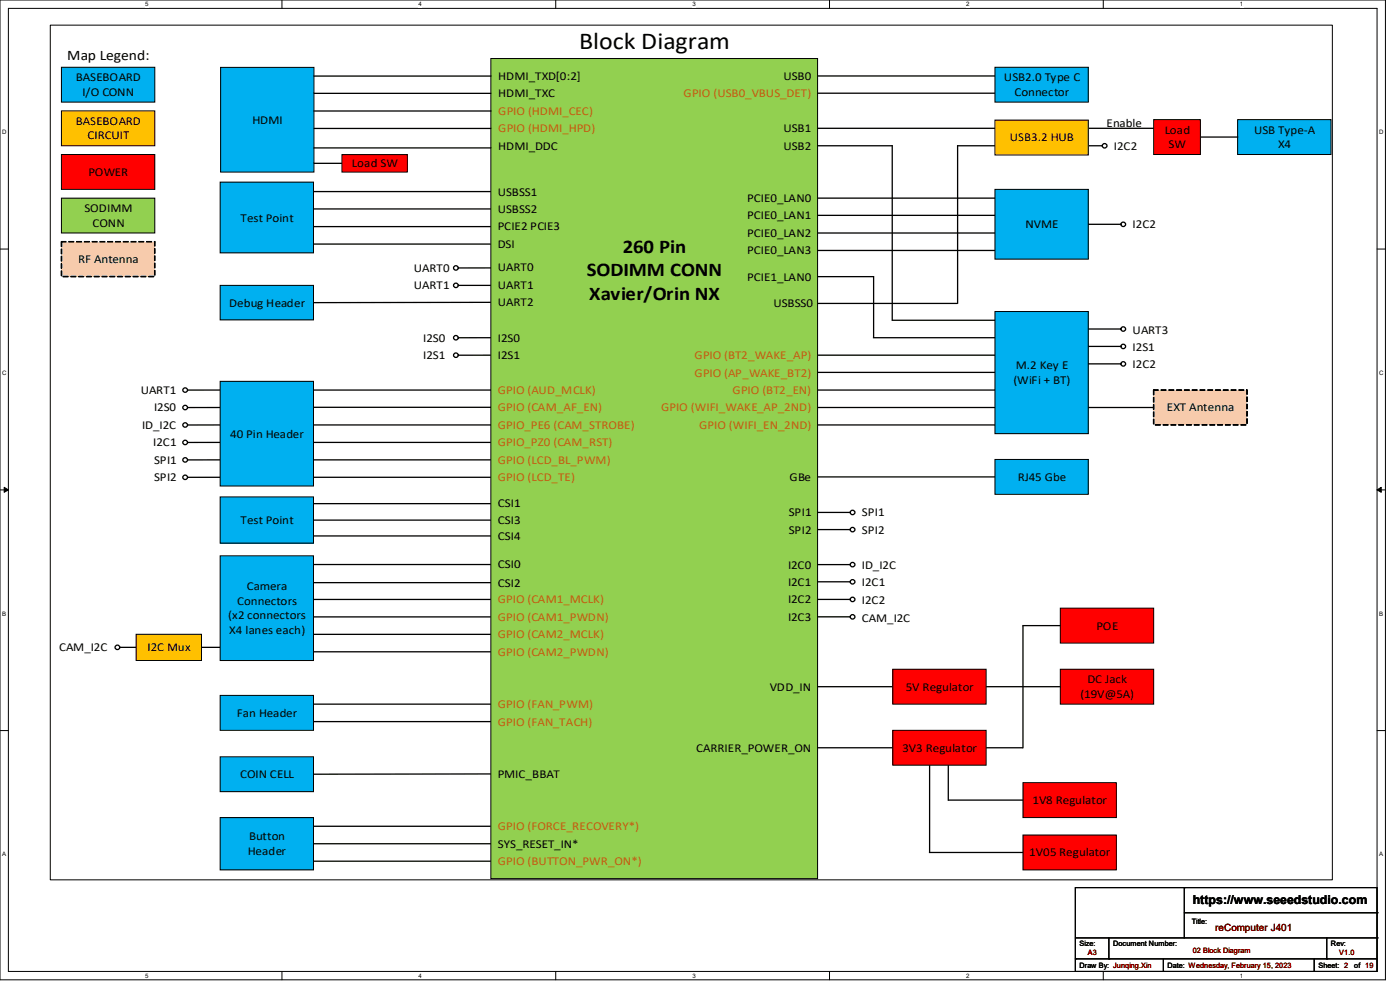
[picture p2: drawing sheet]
<svg xmlns="http://www.w3.org/2000/svg" width="297mm" height="210mm" viewBox="0 0 297 210" stroke-linecap="round" stroke-linejoin="round" font-family="sans-serif">
<path d="M0 0h293.9v207.9h-293.9zM1.8 1.8h290.3v204.3h-290.3z" fill="none" stroke="#000" stroke-width=".21"/>
<g fill="#fff">
<path d="M30.8 .2h.7v1.4h-.7z"/>
<path d="M30.8 206.2h.7v1.4h-.7z"/>
</g>
<path d="M59.8 0v1.8M59.8 206.1v1.8" fill="none" stroke="#000" stroke-width=".21"/>
<g fill="#fff">
<path d="M88.8 .2h.7v1.4h-.7z"/>
<path d="M88.8 206.2h.7v1.4h-.7z"/>
</g>
<path d="M117.9 0v1.8M117.9 206.1v1.8" fill="none" stroke="#000" stroke-width=".21"/>
<g fill="#fff">
<path d="M146.9 .2h.7v1.4h-.7z"/>
<path d="M146.9 206.2h.7v1.4h-.7z"/>
</g>
<path d="M176 0v1.8M176 206.1v1.8" fill="none" stroke="#000" stroke-width=".21"/>
<g fill="#fff">
<path d="M205 .2h.7v1.4h-.7z"/>
<path d="M205 206.2h.7v1.4h-.7z"/>
</g>
<path d="M234.1 0v1.8M234.1 206.1v1.8" fill="none" stroke="#000" stroke-width=".21"/>
<g fill="#fff">
<path d="M263.1 .2h.6v1.4h-.6z"/>
<path d="M263.1 206.2h.6v1.4h-.6z"/>
<path d="M.5 27.3h.9v1.4h-.9z"/>
<path d="M292.6 27.3h.9v1.4h-.9z"/>
<path d="M.5 78.4h.9v1.4h-.9z"/>
<path d="M292.6 78.4h.9v1.4h-.9z"/>
</g>
<path d="M0 52.8h1.8M292.1 52.8h1.8" fill="none" stroke="#000" stroke-width=".21"/>
<g fill="#fff">
<path d="M.5 129.5h.8v1.4h-.8z"/>
<path d="M292.6 129.5h.8v1.4h-.8z"/>
</g>
<path d="M0 103.9h1.8M292.1 103.9h1.8" fill="none" stroke="#000" stroke-width=".21"/>
<path d="M.9 103.4l.9 .5-.9 .5zM292.1 103.9l.9-.5v1z" fill="#000" stroke="#000" stroke-width=".21"/>
<g fill="#fff">
<path d="M.5 180.5h.8v1.4h-.8z"/>
<path d="M292.6 180.5h.8v1.4h-.8z"/>
</g>
<path d="M0 155h1.8M292.1 155h1.8" fill="none" stroke="#000" stroke-width=".21"/>
<path d="M10.7 5.4h272v181.2h-272z" fill="#fff"/>
<path d="M10.7 5.3h272v181.3h-272z" fill="none" stroke="#000" stroke-width=".21"/>
<path d="M13 23.5h19.8v7.4h-19.8z" fill-rule="evenodd" fill="#ffc000"/>
<path d="M13 23.5h19.8v7.4h-19.8z" fill="none" stroke="#000" stroke-width=".21"/>
<path d="M13 32.8h19.8v7.4h-19.8z" fill-rule="evenodd" fill="#f00"/>
<path d="M13 32.8h19.8v7.4h-19.8z" fill="none" stroke="#000" stroke-width=".21"/>
<path d="M13 14.3h19.8v7.4h-19.8z" fill-rule="evenodd" fill="#00b0f0"/>
<path d="M13 14.3h19.8v7.4h-19.8z" fill="none" stroke="#000" stroke-width=".21"/>
<path d="M13 42h19.8v7.4h-19.8z" fill-rule="evenodd" fill="#92d050"/>
<path d="M13 42h19.8v7.4h-19.8z" fill="none" stroke="#000" stroke-width=".21"/>
<path d="M13 51.3h19.8v7.4h-19.8z" fill-rule="evenodd" fill="#f7cbac"/>
<path d="M13 51.3h.1v1h-.1zM13 52.8h.1v1.1h-.1zM13 54.4h.1v1h-.1zM13 55.9h.1v1h-.1zM13 57.5h.1v1h-.1zM13.4 58.6h1.1v.1h-1.1zM15 58.6h1.1v.1h-1.1zM16.7 58.6h1.1v.1h-1.1zM18.3 58.6h1.1v.1h-1.1zM20 58.6h1.1v.1h-1.1zM21.6 58.6h1.1v.1h-1.1zM23.3 58.6h1.1v.1h-1.1zM24.9 58.6h1.1v.1h-1.1zM26.6 58.6h1.1v.1h-1.1zM28.2 58.6h1.1v.1h-1.1zM29.9 58.6h1.1v.1h-1.1zM31.5 58.6h1.1v.1h-1.1zM32.8 57.4h.1v1h-.1zM32.8 55.8h.1v1h-.1zM32.8 54.3h.1v1h-.1zM32.8 52.7h.1v1.1h-.1zM32.7 51.2h.2v1h-.1v-.8zM31.1 51.2h1.1v.2h-1.1zM29.4 51.2h1.1v.2h-1.1zM27.8 51.2h1.1v.2h-1.1zM26.1 51.2h1.1v.2h-1.1zM24.5 51.2h1.1v.2h-1.1zM22.8 51.2h1.1v.2h-1.1zM21.2 51.2h1.1v.2h-1.1zM19.5 51.2h1.1v.2h-1.1zM17.9 51.2h1.1v.2h-1.1zM16.2 51.2h1.1v.2h-1.1zM14.6 51.2h1.1v.2h-1.1zM13 51.2h1v.2h-1z" fill="#000" stroke="#000" stroke-width=".21"/>
<path d="M104.1 12.4h69.4v174h-69.4z" fill-rule="evenodd" fill="#92d050"/>
<path d="M104.1 12.4h69.4v174h-69.4z" fill="none" stroke="#000" stroke-width=".21"/>
<path d="M46.7 117.9h19.8v22.2h-19.8z" fill-rule="evenodd" fill="#00b0f0"/>
<path d="M46.7 117.9h19.8v22.2h-19.8z" fill="none" stroke="#000" stroke-width=".21"/>
<path d="M46.7 38.6h19.8v15h-19.8z" fill-rule="evenodd" fill="#00b0f0"/>
<path d="M46.7 38.6h19.8v15h-19.8z" fill="none" stroke="#000" stroke-width=".21"/>
<path d="M46.7 60.5h19.8v7.4h-19.8z" fill-rule="evenodd" fill="#00b0f0"/>
<path d="M46.7 60.5h19.8v7.4h-19.8z" fill="none" stroke="#000" stroke-width=".21"/>
<path d="M46.7 80.9h19.8v22.2h-19.8z" fill-rule="evenodd" fill="#00b0f0"/>
<path d="M46.7 80.9h19.8v22.2h-19.8z" fill="none" stroke="#000" stroke-width=".21"/>
<path d="M46.7 173.4h19.8v11.1h-19.8z" fill-rule="evenodd" fill="#00b0f0"/>
<path d="M46.7 173.4h19.8v11.1h-19.8z" fill="none" stroke="#000" stroke-width=".21"/>
<path d="M211.1 66.1h19.8v25.9h-19.8z" fill-rule="evenodd" fill="#00b0f0"/>
<path d="M211.1 66.1h19.8v25.9h-19.8z" fill="none" stroke="#000" stroke-width=".21"/>
<path d="M211.1 97.5h19.8v7.4h-19.8z" fill-rule="evenodd" fill="#00b0f0"/>
<path d="M211.1 97.5h19.8v7.4h-19.8z" fill="none" stroke="#000" stroke-width=".21"/>
<g fill="none" stroke="#000" stroke-width=".28">
<path d="M66.5 44.3h37.6M66.5 48.1h37.6M66.5 51.8h37.6M104.1 56.8h-6.9M97.2 60.5h6.9M104.1 71.6h-6.9M104.1 75.3l-6.9 .1"/>
<circle cx="96.7" cy="56.8" r=".49"/>
<circle cx="96.7" cy="60.5" r=".49"/>
<circle cx="96.7" cy="71.6" r=".49"/>
<circle cx="96.7" cy="75.4" r=".49"/>
</g>
<path d="M211.1 14.3h19.8v7.4h-19.8z" fill-rule="evenodd" fill="#00b0f0"/>
<path d="M211.1 14.3h19.8v7.4h-19.8z" fill="none" stroke="#000" stroke-width=".21"/>
<g fill="none" stroke="#000" stroke-width=".28">
<path d="M104.1 64.1l-37.6 .1M66.5 97.6h37.6M66.5 82.7h37.7M66.5 86.4h37.7M66.5 90.1h37.7M66.5 93.9h37.6M66.5 101.3h37.6M66.5 110.3h37.6M66.5 119.8h37.6M66.5 127.2h37.6M66.5 130.9h37.6M66.5 134.6h37.6"/>
<path d="M66.5 138.3h37.6M66.5 149.4h37.6M66.5 153.1h37.6"/>
</g>
<path d="M46.7 147.5h19.8v7.4h-19.8z" fill-rule="evenodd" fill="#00b0f0"/>
<path d="M46.7 147.5h19.8v7.4h-19.8z" fill="none" stroke="#000" stroke-width=".21"/>
<path d="M66.5 175.3h37.6M66.5 179h37.6M104.1 164.2h-37.6M66.5 182.7h37.6" fill="none" stroke="#000" stroke-width=".28"/>
<path d="M28.9 134.6h13.8v5.5h-13.8z" fill-rule="evenodd" fill="#ffc000"/>
<path d="M28.9 134.6h13.8v5.5h-13.8z" fill="none" stroke="#000" stroke-width=".21"/>
<g fill="none" stroke="#000" stroke-width=".28">
<path d="M173.5 16.1h37.6M173.5 19.8h37.6M173.4 27.2h37.7M203.1 30.9h8M173.5 42h37.6M173.5 45.7h37.6M173.5 49.4h37.6M173.5 53.1h37.6M25.4 137.3h3.5M42.7 137.3h4"/>
<circle cx="24.9" cy="137.3" r=".49"/>
</g>
<path d="M211.1 40.2h19.8v14.8h-19.8z" fill-rule="evenodd" fill="#00b0f0"/>
<path d="M211.1 40.2h19.8v14.8h-19.8z" fill="none" stroke="#000" stroke-width=".21"/>
<g fill="none" stroke="#000" stroke-width=".28">
<path d="M173.5 30.9h15.8M189.3 30.8v37.3M203.2 30.8v33.6M173.5 58.7h11.8M185.3 58.6v13M173.5 64.4h29.7M173.5 75.3h37.6M173.5 79h37.6M185.2 71.6h25.9M189.3 67.9h21.8M173.5 90.1h37.6M173.5 82.7h37.6"/>
<path d="M173.5 86.4h37.6"/>
</g>
<path d="M262.6 25.4h19.8v7.4h-19.8z" fill-rule="evenodd" fill="#00b0f0"/>
<path d="M262.6 25.4h19.8v7.4h-19.8z" fill="none" stroke="#000" stroke-width=".21"/>
<g fill="none" stroke="#000" stroke-width=".28">
<path d="M230.9 30.9h2.9"/>
<circle cx="234.3" cy="30.9" r=".49"/>
</g>
<path d="M244.8 25.4h9.9v7.4h-9.9z" fill-rule="evenodd" fill="#f00"/>
<path d="M244.8 25.4h9.9v7.4h-9.9z" fill="none" stroke="#000" stroke-width=".21"/>
<g fill="none" stroke="#000" stroke-width=".28">
<path d="M230.9 27.2h13.9M254.7 29.1h8M230.9 47.6h6.9"/>
<circle cx="238.3" cy="47.6" r=".49"/>
</g>
<path d="M244.8 82.7h19.8v7.4h-19.8z" fill-rule="evenodd" fill="#f7cbac"/>
<path d="M244.7 82.7h.1v1.1h-.1zM244.7 84.3h.1v1h-.1zM244.7 85.8h.1v1.1h-.1zM244.7 87.4h.1v1h-.1zM244.7 88.9h.1v1h-.1zM245.1 90.1h1.1v.1h-1.1zM246.7 90.1h1.1v.1h-1.1zM248.4 90.1h1.1v.1h-1.1zM250 90.1h1.1v.1h-1.1zM251.7 90.1h1.1v.1h-1.1zM253.3 90.1h1.1v.1h-1.1zM255 90.1h1.1v.1h-1.1zM256.6 90.1h1.1v.1h-1.1zM258.3 90.1h1.1v.1h-1.1zM259.9 90.1h1.1v.1h-1.1zM261.6 90.1h1.1v.1h-1.1zM263.2 90.1h1.1v.1h-1.1zM264.5 88.8h.1v1h-.1zM264.5 87.3h.1v1h-.1zM264.5 85.7h.1v1.1h-.1zM264.5 84.2h.1v1h-.1zM264.4 82.7h.2v1h-.1l.1-.9zM262.8 82.7h1.1v.1h-1.1zM261.1 82.7h1.1v.1h-1.1zM259.5 82.7h1.1v.1h-1.1zM257.8 82.7h1.1v.1h-1.1zM256.2 82.7h1.1v.1h-1.1zM254.5 82.7h1.1v.1h-1.1zM252.9 82.7h1.1v.1h-1.1zM251.2 82.7h1.1v.1h-1.1zM249.6 82.7h1.1v.1h-1.1zM247.9 82.7h1.1v.1h-1.1zM246.3 82.7h1.1v.1h-1.1zM244.8 82.7h.9v.1h-.9z" fill="#000" stroke="#000" stroke-width=".21"/>
<g fill="none" stroke="#000" stroke-width=".28">
<path d="M230.9 69.8h6.9M230.9 73.5h6.9M230.9 77.2h6.9M230.9 86.4h13.9M173.5 101.2h37.6M173.5 108.7h6.9M173.5 112.3h6.9M173.5 119.8h6.9M173.5 123.4h6.9M173.5 127.2h6.9M173.5 130.9h6.9"/>
<circle cx="238.3" cy="69.8" r=".49"/>
<circle cx="238.3" cy="73.5" r=".49"/>
<circle cx="238.3" cy="77.2" r=".49"/>
<circle cx="180.9" cy="112.3" r=".49"/>
<circle cx="180.9" cy="108.7" r=".49"/>
<circle cx="180.9" cy="119.8" r=".49"/>
<circle cx="180.9" cy="127.2" r=".49"/>
<circle cx="180.9" cy="130.9" r=".49"/>
<circle cx="180.9" cy="123.4" r=".49"/>
</g>
<path d="M189.4 154.9h19.8v7.4h-19.8z" fill-rule="evenodd" fill="#f00"/>
<path d="M189.4 154.9h19.8v7.4h-19.8z" fill="none" stroke="#000" stroke-width=".21"/>
<path d="M217 177.1h19.8v7.4h-19.8z" fill-rule="evenodd" fill="#f00"/>
<path d="M217 177.1h19.8v7.4h-19.8z" fill="none" stroke="#000" stroke-width=".21"/>
<path d="M217 166h19.8v7.4h-19.8z" fill-rule="evenodd" fill="#f00"/>
<path d="M217 166h19.8v7.4h-19.8z" fill="none" stroke="#000" stroke-width=".21"/>
<path d="M224.9 129h19.9v7.4h-19.9z" fill-rule="evenodd" fill="#f00"/>
<path d="M224.9 129h19.9v7.4h-19.9z" fill="none" stroke="#000" stroke-width=".21"/>
<path d="M224.9 142h19.9v7.4h-19.9z" fill-rule="evenodd" fill="#f00"/>
<path d="M224.9 142h19.9v7.4h-19.9z" fill="none" stroke="#000" stroke-width=".21"/>
<path d="M189.4 142h19.8v7.4h-19.8z" fill-rule="evenodd" fill="#f00"/>
<path d="M189.4 142h19.8v7.4h-19.8z" fill="none" stroke="#000" stroke-width=".21"/>
<g fill="none" stroke="#000" stroke-width=".28">
<path d="M46.7 82.7l-6.9 .1M46.7 86.4l-6.9 .1M46.7 90.1l-6.9 .1M46.7 93.9h-6.9M46.7 97.6h-6.9M46.7 101.3h-6.9M66.5 123.6h37.7M216.9 132.7h8M217 132.7v26M173.5 145.7h15.9M173.5 158.6h15.9M209.2 145.7h15.7"/>
<path d="M209.2 158.6h7.8M197.2 162.3v18.6M201.2 169.7h15.8M201.2 162.3v7.6M197.1 180.8h19.9"/>
<circle cx="39.3" cy="82.8" r=".49"/>
<circle cx="39.3" cy="90.2" r=".49"/>
<circle cx="39.3" cy="97.6" r=".49"/>
<circle cx="39.3" cy="86.5" r=".49"/>
<circle cx="39.3" cy="93.9" r=".49"/>
<circle cx="39.3" cy="101.3" r=".49"/>
</g>
<path d="M46.7 105.4h19.8v9.8h-19.8z" fill-rule="evenodd" fill="#00b0f0"/>
<path d="M46.7 105.4h19.8v9.8h-19.8z" fill="none" stroke="#000" stroke-width=".21"/>
<path d="M66.5 106.8h37.6M66.5 113.7h37.6" fill="none" stroke="#000" stroke-width=".28"/>
<path d="M46.8 14.3h19.8v22.2h-19.8z" fill-rule="evenodd" fill="#00b0f0"/>
<path d="M46.8 14.3h19.8v22.2h-19.8z" fill="none" stroke="#000" stroke-width=".21"/>
<path d="M72.5 32.8h13.9v3.7h-13.9z" fill-rule="evenodd" fill="#f00"/>
<path d="M72.5 32.8h13.9v3.7h-13.9z" fill="none" stroke="#000" stroke-width=".21"/>
<path d="M66.6 16.1h37.7M66.6 19.8h37.7M66.6 31.4h37.6M66.6 23.5h37.7M66.6 27.2h37.6M66.6 34.6h5.9M66.5 40.6h37.6" fill="none" stroke="#000" stroke-width=".28"/>
<path d="M211.1 25.5h19.8v7.4h-19.8z" fill-rule="evenodd" fill="#ffc000"/>
<path d="M211.1 25.5h19.8v7.4h-19.8z" fill="none" stroke="#000" stroke-width=".21"/>
<path d="M46.7 160.5h19.8v7.4h-19.8z" fill-rule="evenodd" fill="#00b0f0"/>
<g fill="none" stroke="#000" stroke-width=".21">
<path d="M46.7 160.5h19.8v7.4h-19.8zM228.1 188.3h64v17.8h-64zM228.1 199h64M235.2 199v4.4M251.2 188.3h.1M251.2 188.3v10.7M251.2 193.6h40.9M281.5 199v4.4M292.1 199h.1M292.1 193.6h.1M228.1 203.4h.1M228.1 203.4h64"/>
<path d="M235.2 203.4h.1M246.8 206.1h.1M246.8 203.4v2.7M278.8 206.1h.1M278.8 203.4v2.7M281.5 203.4h.1"/>
</g>
<text font-size="5.1" x="122.8" y="10.3">Block Diagram</text>
<g font-size="4.1">
<text x="132.1" y="53.7">260 Pin</text>
<text x="124.5" y="58.6">SODIMM CONN</text>
<text x="125" y="63.6">Xavier/Orin NX</text>
</g>
<text font-size="3.1" x="14.3" y="12.7">Map Legend:</text>
<g font-size="2.6">
<text x="16.1" y="17.3">BASEBOARD</text>
<text x="105.7" y="17">HDMI_TXD[0:2]</text>
<text x="166.2" y="16.9">USB0</text>
<text x="213" y="17.3">USB2.0 Type C</text>
<text x="17.5" y="20.4">I/O CONN</text>
<text x="105.7" y="20.7">HDMI_TXC</text>
<text x="215.2" y="20.4">Connector</text>
<text x="16.1" y="26.5">BASEBOARD</text>
<text x="18.5" y="29.6">CIRCUIT</text>
<text x="53.6" y="26.2">HDMI</text>
<text x="166.2" y="28.1">USB1</text>
<text x="234.7" y="26.9">Enable</text>
<text x="247.1" y="28.4">Load</text>
<text x="266.1" y="28.4">USB Type-A</text>
<text x="74.7" y="35.5">Load SW</text>
<text x="105.7" y="31.8">HDMI_DDC</text>
<text x="166.2" y="31.7">USB2</text>
<text x="214.3" y="30">USB3.2 HUB</text>
<text x="236.3" y="31.7">I2C2</text>
<text x="247.9" y="31.5">SW</text>
<text x="271.1" y="31.5">X4</text>
<text x="18.8" y="37.3">POWER</text>
<text x="105.6" y="41.5">USBSS1</text>
<text x="17.9" y="45">SODIMM</text>
<text x="51.1" y="47">Test Point</text>
<text x="105.6" y="45.1">USBSS2</text>
<text x="158.5" y="42.9">PCIE0_LAN0</text>
<text x="158.5" y="46.5">PCIE0_LAN1</text>
<text x="19.6" y="48.1">CONN</text>
<text x="105.6" y="48.9">PCIE2 PCIE3</text>
<text x="105.6" y="52.6">DSI</text>
<text x="158.5" y="50.3">PCIE0_LAN2</text>
<text x="158.5" y="54">PCIE0_LAN3</text>
<text x="217.6" y="48.4">NVME</text>
<text x="240.3" y="48.4">I2C2</text>
<text x="16.6" y="55.8">RF Antenna</text>
<text x="87.8" y="57.7">UART0</text>
<text x="105.6" y="57.6">UART0</text>
<text x="158.5" y="59.5">PCIE1_LAN0</text>
<text x="48.6" y="65">Debug Header</text>
<text x="87.8" y="61.4">UART1</text>
<text x="105.6" y="61.3">UART1</text>
<text x="105.6" y="65">UART2</text>
<text x="164.1" y="65.1">USBSS0</text>
<text x="240.3" y="70.8">UART3</text>
<text x="89.8" y="72.5">I2S0</text>
<text x="89.8" y="76.2">I2S1</text>
<text x="105.6" y="72.5">I2S0</text>
<text x="105.6" y="76.2">I2S1</text>
<text x="240.3" y="74.4">I2S1</text>
<text x="29.8" y="83.6">UART1</text>
<text x="215" y="81.4">(WiFi + BT)</text>
<text x="215.5" y="78.3">M.2 Key E</text>
<text x="240.3" y="78">I2C2</text>
<text x="32.7" y="87.3">I2S0</text>
<text x="247.6" y="87.3">EXT Antenna</text>
<text x="30.1" y="91">ID_I2C</text>
<text x="32.5" y="94.7">I2C1</text>
<text x="48.8" y="92.8">40 Pin Header</text>
<text x="32.7" y="98.4">SPI1</text>
<text x="215.9" y="102">RJ45 Gbe</text>
<text x="32.7" y="102.1">SPI2</text>
<text x="105.6" y="107.6">CSI1</text>
<text x="167.5" y="102.1">GBe</text>
<text x="51.1" y="111.2">Test Point</text>
<text x="105.6" y="111.1">CSI3</text>
<text x="167.3" y="109.5">SPI1</text>
<text x="167.3" y="113.2">SPI2</text>
<text x="182.8" y="109.5">SPI1</text>
<text x="182.8" y="113.3">SPI2</text>
<text x="105.6" y="114.5">CSI4</text>
<text x="52.4" y="125.2">Camera</text>
<text x="105.6" y="120.4">CSI0</text>
<text x="105.6" y="124.4">CSI2</text>
<text x="167.2" y="120.6">I2C0</text>
<text x="167.2" y="124.3">I2C1</text>
<text x="182.8" y="120.7">ID_I2C</text>
<text x="182.8" y="124.3">I2C1</text>
<text x="48.4" y="131.4">(x2 connectors</text>
<text x="50.3" y="128.3">Connectors</text>
<text x="167.2" y="128">I2C2</text>
<text x="167.2" y="131.7">I2C3</text>
<text x="182.8" y="128.1">I2C2</text>
<text x="182.8" y="131.9">CAM_I2C</text>
<text x="48.6" y="134.5">X4 lanes each)</text>
<text x="232.6" y="133.6">POE</text>
<text x="12.5" y="138.2">CAM_I2C</text>
<text x="31.3" y="138.2">I2C Mux</text>
<text x="163.3" y="146.5">VDD_IN</text>
<text x="192.2" y="146.5">5V Regulator</text>
<text x="229.2" y="148">(19V@5A)</text>
<text x="230.7" y="145">DC Jack</text>
<text x="50.2" y="152.1">Fan Header</text>
<text x="147.7" y="159.5">CARRIER_POWER_ON</text>
<text x="191.4" y="159.5">3V3 Regulator</text>
<text x="50.9" y="165.1">COIN CELL</text>
<text x="105.6" y="165">PMIC_BBAT</text>
<text x="219.1" y="170.6">1V8 Regulator</text>
<text x="52.8" y="178.3">Button</text>
<text x="105.6" y="179.8">SYS_RESET_IN*</text>
<text x="52.6" y="181.4">Header</text>
<text x="218.4" y="181.7">1V05 Regulator</text>
<text x="253" y="191.8">https://www.seeedstudio.com</text>
</g>
<g font-size="2.6" fill="#c55a11">
<text x="145" y="20.6">GPIO (USB0_VBUS_DET)</text>
<text x="105.7" y="24.4">GPIO (HDMI_CEC)</text>
<text x="105.7" y="28.1">GPIO (HDMI_HPD)</text>
<text x="147.4" y="76.2">GPIO (BT2_WAKE_AP)</text>
<text x="105.6" y="83.6">GPIO (AUD_MCLK)</text>
<text x="147.4" y="79.9">GPIO (AP_WAKE_BT2)</text>
<text x="155.4" y="83.6">GPIO (BT2_EN)</text>
<text x="105.6" y="87.3">GPIO (CAM_AF_EN)</text>
<text x="140.3" y="87.3">GPIO (WIFI_WAKE_AP_2ND)</text>
<text x="105.6" y="91">GPIO_PE6 (CAM_STROBE)</text>
<text x="105.6" y="94.7">GPIO_PZ0 (CAM_RST)</text>
<text x="148.3" y="91">GPIO (WIFI_EN_2ND)</text>
<text x="105.6" y="98.4">GPIO (LCD_BL_PWM)</text>
<text x="105.6" y="102.1">GPIO (LCD_TE)</text>
<text x="105.6" y="128">GPIO (CAM1_MCLK)</text>
<text x="105.6" y="131.7">GPIO (CAM1_PWDN)</text>
<text x="105.6" y="135.4">GPIO (CAM2_MCLK)</text>
<text x="105.6" y="139.1">GPIO (CAM2_PWDN)</text>
<text x="105.6" y="150.2">GPIO (FAN_PWM)</text>
<text x="105.6" y="153.9">GPIO (FAN_TACH)</text>
<text x="105.6" y="176.1">GPIO (FORCE_RECOVERY*)</text>
<text x="105.6" y="183.5">GPIO (BUTTON_PWR_ON*)</text>
</g>
<text font-size="2.1" fill="#800000" x="257.8" y="197.5">reComputer J401</text>
<g font-size="1.6">
<text x="252.8" y="196">Title:</text>
<text x="229" y="200.7">Size:</text>
<text x="236.1" y="200.7">Document Number:</text>
<text x="282.4" y="200.7">Rev:</text>
<text x="229" y="205.4">Draw By: Junqing.Xin</text>
<text x="247.7" y="205.4">Date: Wednesday, February 15, 2023</text>
<text x="279.7" y="205.4">Sheet: 2</text>
<text x="287.3" y="205.4">of 19</text>
</g>
<g font-size="1.6" fill="#800000">
<text x="230.8" y="202.7">A3</text>
<text x="253" y="202.2">02 Block Diagram</text>
<text x="284.1" y="202.7">V1.0</text>
</g>
<g font-size="1.3">
<text x="30.8" y="1.3">5</text>
<text x="88.8" y="1.3">4</text>
<text x="146.9" y="1.3">3</text>
<text x="205" y="1.3">2</text>
<text x="263.1" y="1.3">1</text>
<text x=".5" y="28.4">D</text>
<text x="292.6" y="28.4">D</text>
<text x=".5" y="79.5">C</text>
<text x="292.6" y="79.5">C</text>
<text x=".5" y="130.6">B</text>
<text x="292.6" y="130.6">B</text>
<text x=".5" y="181.7">A</text>
<text x="292.6" y="181.7">A</text>
<text x="30.8" y="207.4">5</text>
<text x="88.8" y="207.4">4</text>
<text x="146.9" y="207.4">3</text>
<text x="205" y="207.4">2</text>
<text x="263.1" y="207.4">1</text>
</g>
</svg>
